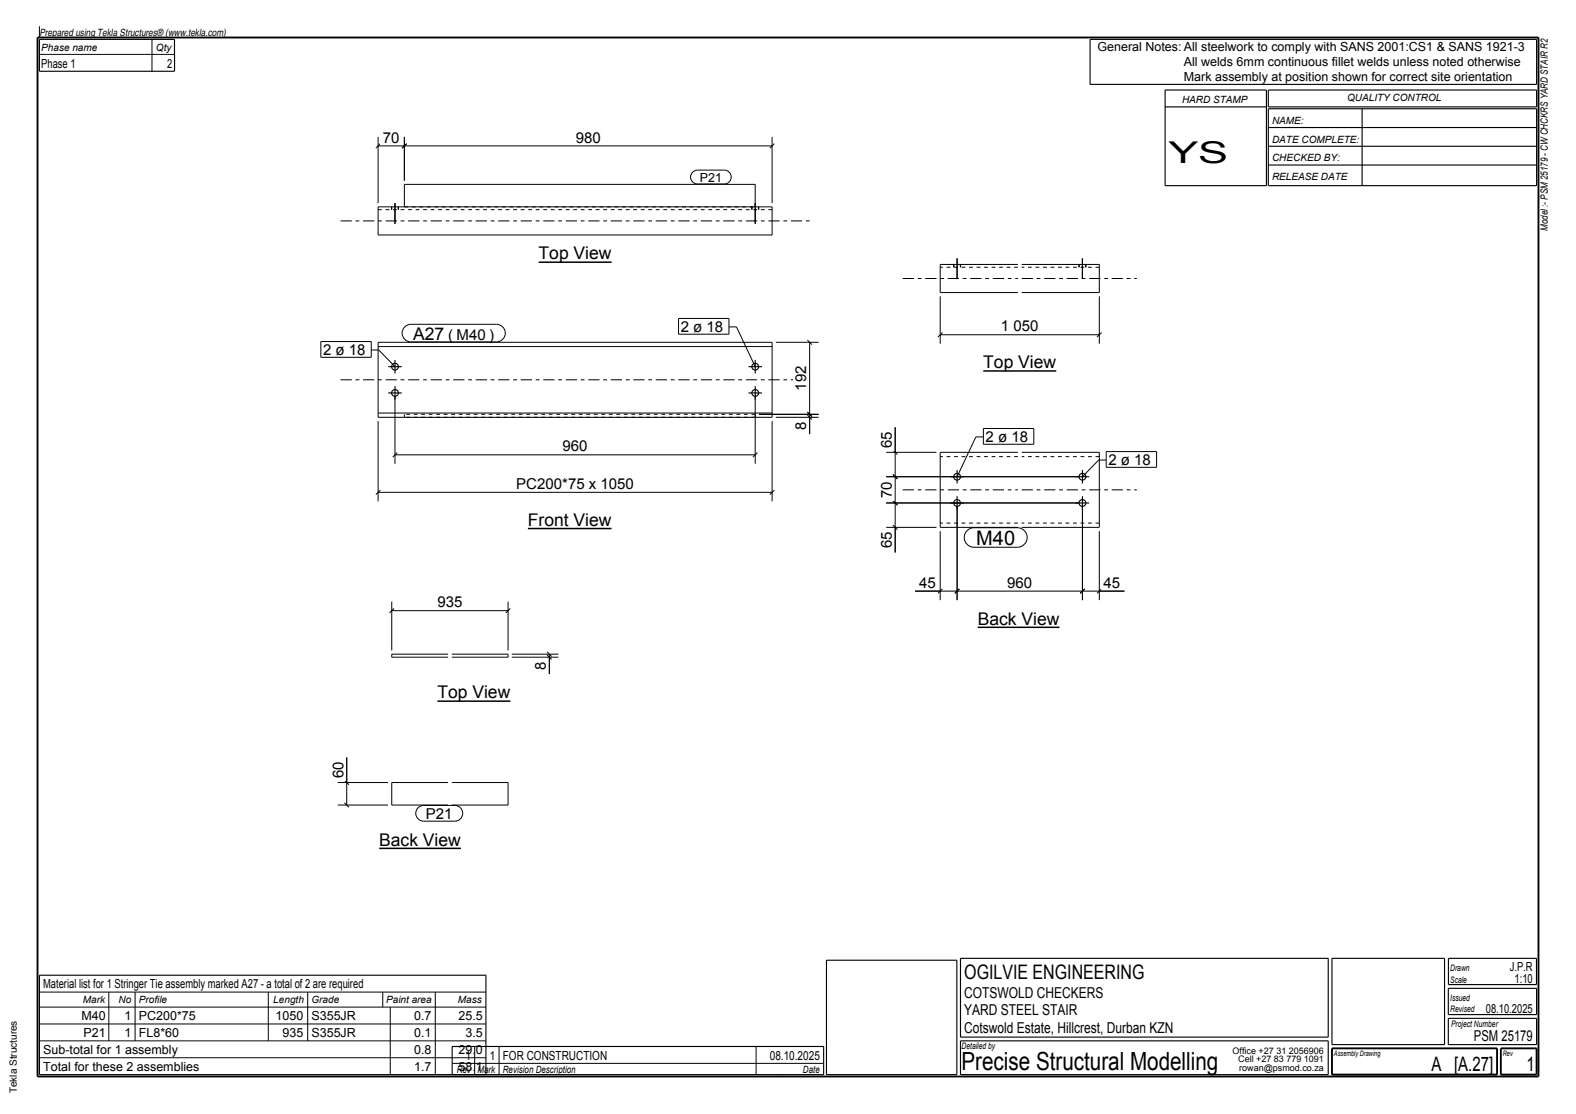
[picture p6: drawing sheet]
<svg xmlns="http://www.w3.org/2000/svg" width="420mm" height="297mm" viewBox="0 0 420 297" stroke-linecap="round" stroke-linejoin="round" font-family="sans-serif">
<path d="M10 10h400v277h-400z" fill="none" stroke="#000" stroke-width=".5"/>
<path d="M140.7 140.9h22.3" fill="none" stroke="#000" stroke-width=".4"/>
<path d="M140.7 136.7h22.3v3.5h-22.3z" fill-rule="evenodd" fill="#fefefb"/>
<path d="M143.5 69.9h19.5" fill="none" stroke="#000" stroke-width=".4"/>
<path d="M143.5 65.7h19.5v3.4h-19.5z" fill-rule="evenodd" fill="#fefefb"/>
<path d="M116.6 186.9h19.4" fill="none" stroke="#000" stroke-width=".4"/>
<path d="M116.6 182.7h19.4v3.5h-19.4z" fill-rule="evenodd" fill="#fefefb"/>
<path d="M101.1 226.2h21.7" fill="none" stroke="#000" stroke-width=".4"/>
<path d="M101.1 221.9h21.7v3.5h-21.7z" fill-rule="evenodd" fill="#fefefb"/>
<path d="M262 98.9h19.5" fill="none" stroke="#000" stroke-width=".4"/>
<path d="M262 94.7h19.5v3.4h-19.5z" fill-rule="evenodd" fill="#fefefb"/>
<path d="M260.6 167.2h21.7" fill="none" stroke="#000" stroke-width=".4"/>
<path d="M260.6 163h21.7v3.5h-21.7z" fill-rule="evenodd" fill="#fefefb"/>
<path d="M100.8 55.9h105M107.8 55.1h93.5M271.3 71.3h-20.7M293 71.3h-20.7M107.8 111.3v-.8M201.3 111.3v-.8M201.3 110.5h-93.5M201.3 111.3h-93.5M271.3 121.7h-20.7M271.3 139.5h-20.7M293 121.7h-20.7M293 139.5h-20.7" fill="none" stroke="#000" stroke-width=".27" stroke-dasharray="1 1 1 1" stroke-linecap="butt"/>
<g fill="none" stroke="#000" stroke-width=".3">
<path d="M10.5 10.5h36v8.5h-36zM290.5 10.5h119v12h-119zM310.5 24h27v25.5h-27zM310.5 28.5h27M338 24h71.5v4.5h-71.5zM338 29h71.5v20.5h-71.5zM338 34h71.5M338 39h71.5M363 29v20.5M104.4 55.1v.8M105.3 54.1v5.5M106.2 55.1v.8"/>
<path d="M200.4 55.1v.8M201.3 54.1v5.5M202.2 55.1v.8M338 44h71.5M254.2 70.5v.8M255.1 68.9v5.5M256 70.5v.8M287.6 70.5v.8M288.5 68.9v5.5M289.4 70.5v.8M103.5 97.8h3.6M105.3 96v3.6"/>
<path d="M199.5 97.8h3.6M201.3 96v3.6M103.5 104.8h3.6M105.3 103v3.6M199.5 104.8h3.6M201.3 103v3.6M253.3 134.1h3.6M253.3 127.1h3.6M255.1 125.3v3.6M255.1 132.3v3.6M286.7 134.1h3.6M286.7 127.1h3.6"/>
<path d="M288.5 125.3v3.6M288.5 132.3v3.6M220.2 256h34.8v30.5h-34.8zM256 255.5h98v21h-98zM355 255.5h30v23h-30zM386 255.5h23.5v7h-23.5zM256 277.5h98v9h-98zM386 271.5h23.5v7h-23.5zM386 263.5h23.5v7h-23.5zM120.5 286.5v-7.5h99v7.5h-209v-26.5h119v26.5"/>
<circle cx="105.3" cy="97.8" r=".9"/>
<circle cx="201.3" cy="97.8" r=".9"/>
<circle cx="105.3" cy="104.8" r=".9"/>
<circle cx="201.3" cy="104.8" r=".9"/>
<circle cx="255.1" cy="127.1" r=".9"/>
<circle cx="255.1" cy="134.1" r=".9"/>
<circle cx="288.5" cy="127.1" r=".9"/>
<circle cx="288.5" cy="134.1" r=".9"/>
</g>
<g fill="none" stroke="#000" stroke-width=".27">
<path d="M10.5 7v3M10.5 14.5h36M40.5 10.5v8.5M100.8 36.5v17.6M100.8 38.9h105M101.4 38.3l-1.2 1.2M107.8 36.5v11.7M108.4 38.3l-1.2 1.2M205.8 36.5v17.6M206.4 38.3l-1.2 1.2M100.8 55.1h105v7.5h-105zM107.8 55.1v-5.9h93.5v5.9"/>
<path d="M250.6 79v12.6M271.3 70.5h-20.7v7.5h20.7M272.3 70.5h20.7v7.5h-20.7M293 79v12.6M98.9 93.3h2l4.4 4.5M100.8 91.3h105v20h-105zM100.8 92.4h105M194.3 87.2h2l5 10.6M206.8 91.3h11.4M215.2 90.7l1.2 1.2M215.8 91.3v24.4M250.6 89.2h42.4"/>
<path d="M251.2 88.6l-1.2 1.3M293.6 88.6l-1.2 1.3M100.8 112.3v21.4M100.8 110.1h105M105.3 105.8v17.9M201.3 105.8v17.9M202.3 110.5h15.9M205.8 112.3v21.4M206.8 111.3h11.4M215.2 109.9l1.2 1.2M215.2 110.7l1.2 1.2M238 120l1.2 1.2"/>
<path d="M238.6 113.9v33.4M262.1 116.5h-2l-5 10.6M100.8 131.3h105M101.4 130.7l-1.2 1.2M105.3 121.3h96M105.9 120.7l-1.2 1.2M201.9 120.7l-1.2 1.2M206.4 130.7l-1.2 1.2M236.2 120.6h13.4M236.2 127.1h51.3M236.2 134.1h51.3M238 126.5l1.2 1.2"/>
<path d="M238 133.5l1.2 1.2M238 140l1.2 1.2M255.1 135.1v24.9M271.3 120.6h-20.7v20h20.7M272.3 120.6h20.7v20h-20.7M288.5 135.1v24.9M294.8 122.6h-2l-4.3 4.5M236.2 140.6h13.4M243.9 157.6h55.8M250.6 141.6v18.4M251.2 157l-1.2 1.2M255.7 157l-1.2 1.2"/>
<path d="M289.1 157l-1.2 1.2M293 141.6v18.4M293.6 157l-1.2 1.2M104.4 160.4v13M104.4 162.8h31M105 162.2l-1.2 1.2M119.4 174.4h-15v.8h15M120.4 174.4h15v.8h-15M135.4 160.4v13M136 162.2l-1.2 1.2M136.4 174.4h12.4M136.4 175.2h12.4"/>
<path d="M145.8 174.6l1.2 1.2M145.8 173.8l1.2 1.2M146.4 174.4v5.3M90 208.6h13.4M90 214.6h13.4M91.8 214l1.2 1.2M91.8 208l1.2 1.2M92.4 201.9v12.7M119.4 208.6h-15v6h15M120.4 208.6h15v6h-15M10.5 264.5h119M10.5 268.5h119"/>
<path d="M10.5 273h119M10.5 277.5h119M29 264.5v13M36 264.5v13M71.5 264.5v13M82 264.5v13M102 264.5v4M104 268.5v18M116 264.5v22M120.5 279h99M126.5 279v7.5M133 279v7.5"/>
<path d="M201.5 279v7.5M10.5 282h119M120.5 283.5h99M207 286.5h.1"/>
</g>
<path d="M90.8 58.9h125M240.6 74.2h30.7M272.3 74.2h30.7M90.8 101.3h125M240.6 130.6h30.7M272.3 130.6h30.7" fill="none" stroke="#000" stroke-width=".27" stroke-dasharray="3 1 1 1" stroke-linecap="butt"/>
<path d="M355 279.5h44v7h-44zM400 279.5h9.5v7h-9.5z" fill="none" stroke="#000" stroke-width=".5"/>
<g fill="#fefefb">
<path d="M181.4 85.5h11.4v3h-11.4z" fill-rule="evenodd"/>
<path d="M181.4 85.5h11.4v3h-11.4z" fill-rule="evenodd"/>
</g>
<path d="M193.7 85.5v3" fill="none" stroke="#fefefb" stroke-width=".27"/>
<path d="M180.8 84.9h13.5v4.2h-13.5z" fill="none" stroke="#000" stroke-width=".27"/>
<g fill="#fefefb">
<path d="M110.1 87.1h8.3v3.5h-8.3z" fill-rule="evenodd"/>
<path d="M110.1 87.1h8.3v3.5h-8.3z" fill-rule="evenodd"/>
<path d="M119.5 87.6h1.3v3h-1.3z" fill-rule="evenodd"/>
<path d="M119.5 87.6h1.3v3h-1.3z" fill-rule="evenodd"/>
<path d="M121.7 87.6h7.8v3h-7.8z" fill-rule="evenodd"/>
<path d="M121.7 87.6h7.8v3h-7.8z" fill-rule="evenodd"/>
<path d="M130.4 87.6h1.3v3h-1.3z" fill-rule="evenodd"/>
<path d="M130.4 87.6h1.3v3h-1.3z" fill-rule="evenodd"/>
</g>
<path d="M107.7 87.3a2.35 2.35 0 0 1 1.8-.8h22.8a2.35 2.35 0 0 1 2.4 2.3 2.35 2.35 0 0 1-2.4 2.4h-22.8a2.35 2.35 0 0 1-2.1-1.4 2.35 2.35 0 0 1 .3-2.5z" fill="none" stroke="#000" stroke-width=".27"/>
<g fill="#fefefb">
<path d="M86.1 91.7h11.3v3h-11.3z" fill-rule="evenodd"/>
<path d="M86.1 91.7h11.3v3h-11.3z" fill-rule="evenodd"/>
</g>
<path d="M98.3 91.7v3" fill="none" stroke="#fefefb" stroke-width=".27"/>
<path d="M85.5 91.1h13.4v4.2h-13.4z" fill="none" stroke="#000" stroke-width=".27"/>
<g fill="#fefefb">
<path d="M137 126.8h32.5v4.2h-32.5z" fill-rule="evenodd"/>
<path d="M211.3 96.9h4.2v7.9h-4.2z" fill-rule="evenodd"/>
<path d="M211.3 111.8h4.2v3.4h-4.2z" fill-rule="evenodd"/>
<path d="M149.3 116.8h7.9v4.2h-7.9z" fill-rule="evenodd"/>
<path d="M152.8 34.4h7.9v4.2h-7.9z" fill-rule="evenodd"/>
<path d="M186.5 45.9h5.9v2.6h-5.9z" fill-rule="evenodd"/>
<path d="M186.5 45.9h5.9v2.6h-5.9z" fill-rule="evenodd"/>
</g>
<path d="M184.6 45.9l1.3-.6h7.1a1.85 1.85 0 0 1 1.9 1.9 1.85 1.85 0 0 1-1.9 1.9h-7.1a1.85 1.85 0 0 1-1.7-1.2 1.85 1.85 0 0 1 .4-2z" fill="none" stroke="#000" stroke-width=".27"/>
<g fill="#fefefb">
<path d="M101.4 34.4h5.7v4.2h-5.7z" fill-rule="evenodd"/>
<path d="M141.9 175.7h4.2v3.5h-4.2z" fill-rule="evenodd"/>
<path d="M116 158.3h7.8v4.2h-7.8z" fill-rule="evenodd"/>
<path d="M87.9 202.5h4.2v5.6h-4.2z" fill-rule="evenodd"/>
<path d="M113.5 215.3h7.1v3h-7.1z" fill-rule="evenodd"/>
<path d="M113.5 215.3h7.1v3h-7.1z" fill-rule="evenodd"/>
</g>
<path d="M111.4 215.3l.9-.5 .6-.1h8.3a2.1 2.1 0 0 1 2.1 2.1 2.1 2.1 0 0 1-2.1 2.1h-8.3a2.1 2.1 0 0 1-1.9-1.3 2.1 2.1 0 0 1 .4-2.3z" fill="none" stroke="#000" stroke-width=".27"/>
<g fill="#fefefb">
<path d="M266.2 84.7h11.2v4.2h-11.2z" fill-rule="evenodd"/>
<path d="M260.2 141.3h10.3v4h-10.3z" fill-rule="evenodd"/>
<path d="M260.2 141.3h10.3v4h-10.3z" fill-rule="evenodd"/>
</g>
<path d="M257.5 141.7a2.6 2.6 0 0 1 2.1-1h11.5a2.6 2.6 0 0 1 2.6 2.6 2.6 2.6 0 0 1-2.6 2.6h-11.5a2.6 2.6 0 0 1-2.4-1.5 2.6 2.6 0 0 1 .3-2.7z" fill="none" stroke="#000" stroke-width=".27"/>
<g fill="#fefefb">
<path d="M262.7 114.8h11.3v3h-11.3z" fill-rule="evenodd"/>
<path d="M262.7 114.8h11.3v3h-11.3z" fill-rule="evenodd"/>
</g>
<path d="M274.9 114.8v3" fill="none" stroke="#fefefb" stroke-width=".27"/>
<path d="M262.1 114.2h13.4v4.2h-13.4z" fill="none" stroke="#000" stroke-width=".27"/>
<g fill="#fefefb">
<path d="M293.5 153.1h5.6v4.2h-5.6z" fill-rule="evenodd"/>
<path d="M295.4 121h11.3v3h-11.3z" fill-rule="evenodd"/>
<path d="M295.4 121h11.3v3h-11.3z" fill-rule="evenodd"/>
</g>
<path d="M307.6 121v3" fill="none" stroke="#fefefb" stroke-width=".27"/>
<path d="M294.8 120.4h13.4v4.2h-13.4z" fill="none" stroke="#000" stroke-width=".27"/>
<g fill="#fefefb">
<path d="M267.8 153.1h7.9v4.2h-7.9z" fill-rule="evenodd"/>
<path d="M244.4 153.1h5.6v4.2h-5.6z" fill-rule="evenodd"/>
<path d="M234.1 114.4h4.2v5.7h-4.2z" fill-rule="evenodd"/>
<path d="M234.1 127.8h4.2v5.6h-4.2z" fill-rule="evenodd"/>
<path d="M234.1 141.1h4.2v5.7h-4.2z" fill-rule="evenodd"/>
</g>
<text font-size="8" x="311.4" y="43.5">YS</text>
<text font-size="6.7" x="256.3" y="285.3">Precise Structural Modelling</text>
<g font-size="5.3">
<text x="260.2" y="145.3">M40</text>
<text x="257" y="261">OGILVIE ENGINEERING</text>
<text x="381.5" y="285.5">A [A.27]</text>
<text x="406.8" y="285.5">1</text>
</g>
<g font-size="4.7">
<text x="143.5" y="69.1">Top View</text>
<text x="110.1" y="90.6">A27</text>
<text x="262" y="98.1">Top View</text>
<text x="140.7" y="140.2">Front View</text>
<text x="260.6" y="166.5">Back View</text>
<text x="116.6" y="186.2">Top View</text>
<text x="101.1" y="225.4">Back View</text>
</g>
<g font-size="4">
<text x="102" y="38">70</text>
<text x="153.4" y="38">980</text>
<text x="181.4" y="88.5">2 ø 18</text>
<text x="266.8" y="88.4">1 050</text>
<text x="86.1" y="94.7">2 ø 18</text>
<text x="119.5" y="90.6">( M40 )</text>
<text x="214.9" y="104.2" transform="rotate(-90 214.9 104.2)">192</text>
<text x="214.9" y="114.6" transform="rotate(-90 214.9 114.6)">8</text>
<text x="237.7" y="119.5" transform="rotate(-90 237.7 119.5)">65</text>
<text x="262.7" y="117.8">2 ø 18</text>
<text x="149.9" y="120.4">960</text>
<text x="295.4" y="124">2 ø 18</text>
<text x="137.6" y="130.4">PC200*75 x 1050</text>
<text x="237.7" y="132.8" transform="rotate(-90 237.7 132.8)">70</text>
<text x="237.7" y="146.2" transform="rotate(-90 237.7 146.2)">65</text>
<text x="116.6" y="161.9">935</text>
<text x="245" y="156.7">45</text>
<text x="268.4" y="156.7">960</text>
<text x="294.1" y="156.7">45</text>
<text x="145.5" y="178.6" transform="rotate(-90 145.5 178.6)">8</text>
<text x="91.5" y="207.5" transform="rotate(-90 91.5 207.5)">60</text>
<text x="113.5" y="218.3">P21</text>
<text x="257" y="266">COTSWOLD CHECKERS</text>
<text x="257" y="270.5">YARD STEEL STAIR</text>
<text x="257" y="275.5">Cotswold Estate, Hillcrest, Durban KZN</text>
<text x="392.8" y="277.5">PSM 25179</text>
</g>
<g font-size="3.3">
<text x="11" y="18">Phase 1</text>
<text x="44.5" y="18">2</text>
<text x="292.5" y="13.5">General Notes: All steelwork to comply with SANS 2001:CS1 &amp; SANS 1921-3</text>
<text x="315.5" y="17.5">All welds 6mm continuous fillet welds unless noted otherwise</text>
<text x="315.5" y="21.5">Mark assembly at position shown for correct site orientation</text>
<text x="186.5" y="48.5">P21</text>
<text x="11.5" y="263.5">Material list for 1 Stringer Tie assembly marked A27 - a total of 2 are required</text>
<text x="402.4" y="258.7">J.P.R</text>
<text x="403.6" y="262">1:10</text>
<text x="21.7" y="272">M40</text>
<text x="33.1" y="272">1</text>
<text x="37" y="272">PC200*75</text>
<text x="73.4" y="272">1050 S355JR</text>
<text x="110.4" y="272">0.7</text>
<text x="122.2" y="272">25.5</text>
<text x="396" y="270">08.10.2025</text>
<text x="11.5" y="281">Sub-total for 1 assembly</text>
<text x="22.2" y="276.5">P21</text>
<text x="33.1" y="276.5">1</text>
<text x="37" y="276.5">FL8*60</text>
<text x="75.3" y="276.5">935 S355JR</text>
<text x="110.4" y="281">0.8</text>
<text x="110.4" y="276.5">0.1</text>
<text x="122.2" y="281">29.0</text>
<text x="124" y="276.5">3.5</text>
<text x="11.5" y="285.5">Total for these 2 assemblies</text>
<text x="110.4" y="285.5">1.7</text>
<text x="122.2" y="285.5">58.1</text>
<text x="124" y="282.5">1</text>
<text x="130.5" y="282.5">1 FOR CONSTRUCTION</text>
<text x="205.2" y="282.5">08.10.2025</text>
</g>
<g font-size="2.7">
<text x="10.5" y="9.5">Prepared using Tekla Structures® (www.tekla.com)</text>
<text x="11" y="13.5">Phase name</text>
<text x="41.6" y="13.5">Qty</text>
<text x="315" y="27.5">HARD STAMP</text>
<text x="359" y="27">QUALITY CONTROL</text>
<text x="339" y="33">NAME:</text>
<text x="339" y="38">DATE COMPLETE:</text>
<text x="339" y="43">CHECKED BY:</text>
<text x="339" y="48">RELEASE DATE</text>
<text x="412.5" y="61.5" transform="rotate(-90 412.5 61.5)">Model :- PSM 25179 - CW CHCKRS YARD STAIR R2</text>
<text x="22.1" y="267.5">Mark</text>
<text x="31.6" y="267.5">No</text>
<text x="37" y="267.5">Profile</text>
<text x="72.8" y="267.5">Length</text>
<text x="83" y="267.5">Grade</text>
<text x="102.9" y="267.5">Paint area</text>
<text x="122" y="267.5">Mass</text>
<text x="121.7" y="286">Rev</text>
<text x="127.3" y="286">Mark</text>
<text x="134" y="286">Revision Description</text>
<text x="214" y="286">Date</text>
<text x="4.5" y="291.5" transform="rotate(-90 4.5 291.5)">Tekla Structures</text>
</g>
<g font-size="2.4">
<text x="386.5" y="262">Scale</text>
<text x="386.5" y="258.7">Drawn</text>
<text x="386.5" y="266.8">Issued</text>
<text x="386.5" y="269.8">Revised</text>
<text x="386.7" y="273.7">Project Number</text>
<text x="256.3" y="279.7">Detailed by</text>
<text x="328.5" y="281">Office +27 31 2056906</text>
<text x="330" y="283.3">Cell +27 83 779 1091</text>
<text x="330.3" y="285.5">rowan@psmod.co.za</text>
</g>
<g font-size="2">
<text x="355.5" y="281.5">Assembly Drawing</text>
<text x="400.5" y="281.5">Rev</text>
</g>
</svg>
